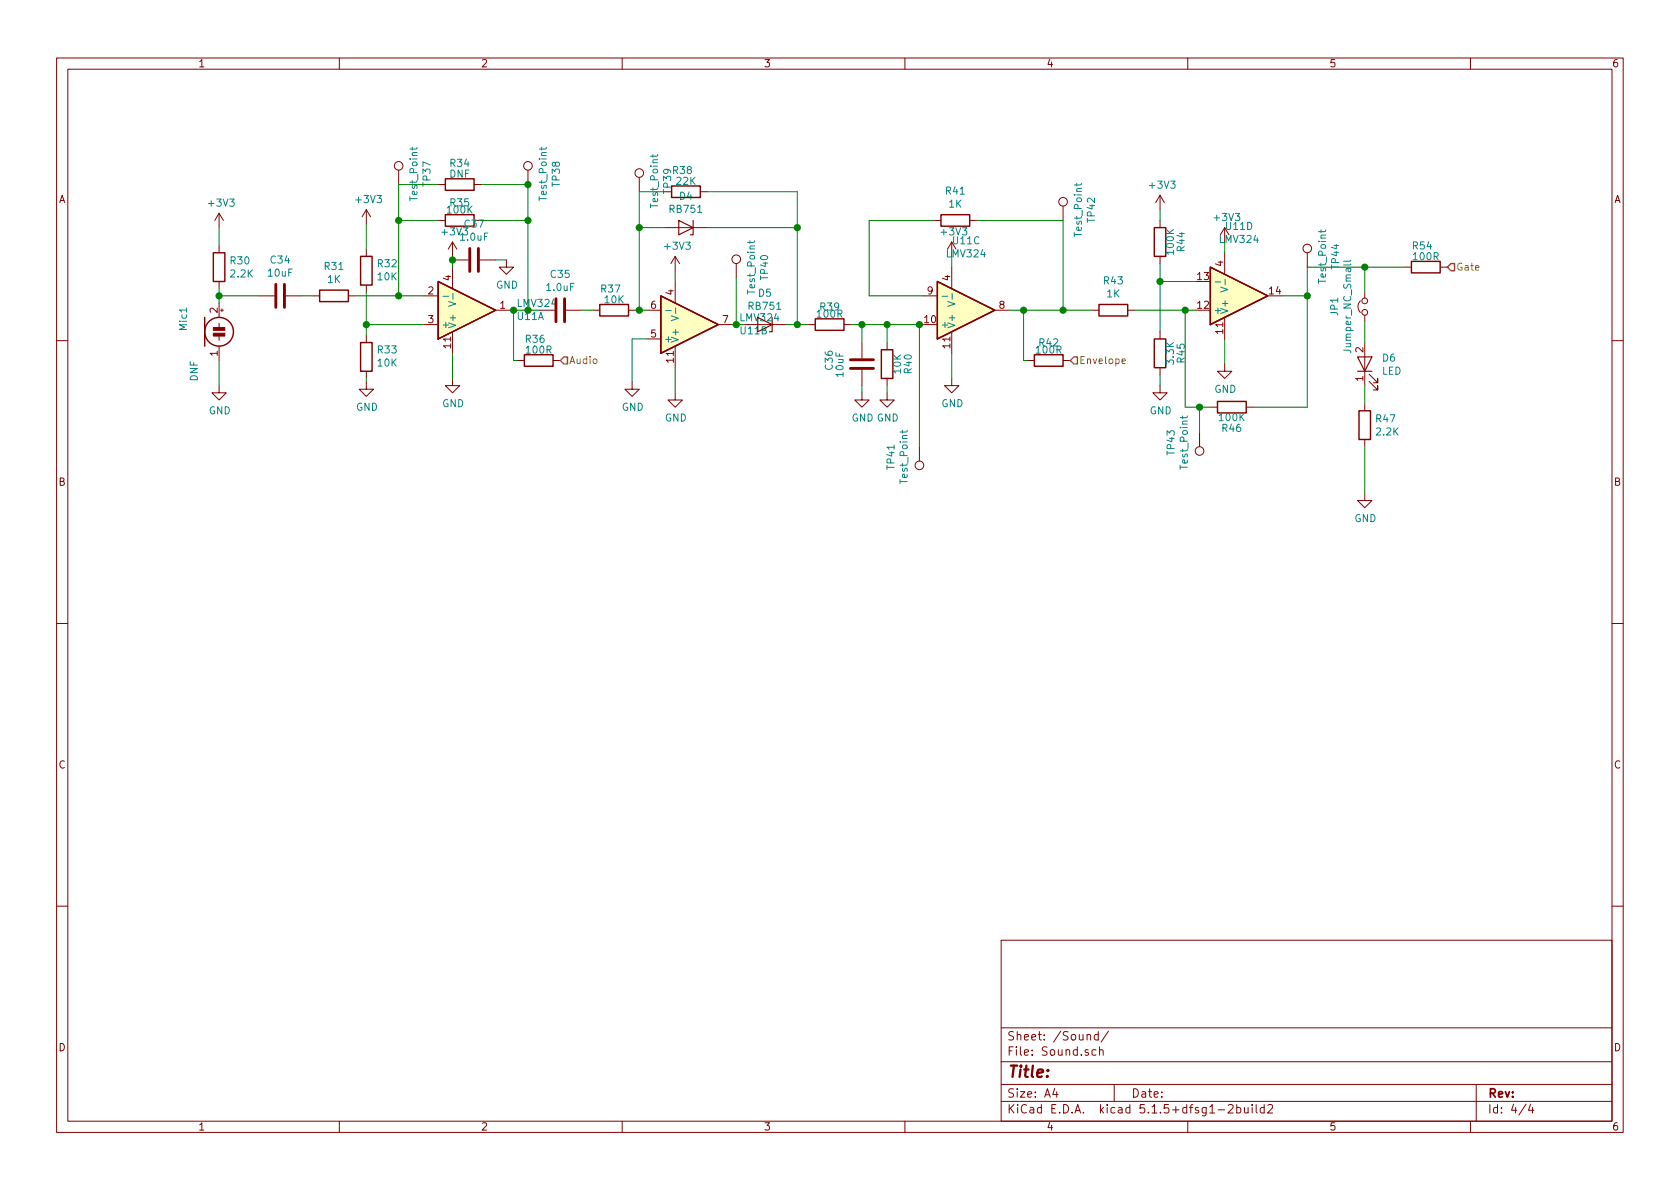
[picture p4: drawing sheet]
<svg xmlns="http://www.w3.org/2000/svg" width="297mm" height="210mm" viewBox="0 0 297 210" stroke-linecap="round" stroke-linejoin="round" font-family="sans-serif">
<g fill="none" stroke="#840000" stroke-width=".18">
<path d="M10 10.3h277v189.9h-277zM12 12.2h273v186.1h-273zM60 10.3v1.9M110 10.3v1.9M160 10.3v1.9M210 10.3v1.9M260 10.3v1.9M38.7 37.7v2.6M38.7 37.7l-.7 1.3M38.7 37.7l.8 1.3M64.8 37.1v2.5M64.8 37.1l-.8 1.2"/>
<path d="M64.8 37.1l.7 1.2M70.5 30.1v2.5M77.5 39h1.2M77.5 32.6h1.2M83.8 32.6h1.3M93.3 30.1v2.5M113 31.4v2.5M123.8 33.9h1.3M165.1 39h1.3M171.4 39h1.3M188 36.4v2.6M205.1 34.5v2.6"/>
<path d="M205.1 39v1.3M205.1 34.5l-.8 1.3M205.1 34.5l.8 1.3M38.7 43.4v1.3M38.7 49.8v1.2M38.7 53.6v2.5M38.7 57.1v.8M38.7 59.4v.8M39 54.9h.5M39.2 54.6v.5M45.7 52.3h2.8M50.5 52.3h2.8"/>
<path d="M55.2 52.3h1.3M61.6 52.3h1.3M64.8 44.1v1.2M64.8 50.4v1.3M64.8 59.3v1.3M74.9 52.3h2.6M74.9 57.4h2.6M80 42.8v2.5M80 47.2v3.8M80 58.7v3.8M80 46h2.8M80 42.8l-.8 1.3"/>
<path d="M80 42.8l.8 1.3M84.8 46h2.8M87.6 54.9h2.6M89.5 46v1.2h1.3l-1.3 1.3-1.2-1.3h1.2M100.1 54.9h2.8M104.8 54.9h1.2M111.1 54.9h1.3M114.3 54.9h2.5M114.3 59.9h2.5M117.5 40.3h7.6M119.4 45.3v2.6M119.4 49.8v3.8"/>
<path d="M119.4 45.3l-.8 1.3M119.4 45.3l.7 1.3M127 57.4h2.5M130.2 46.6v2.5M136.5 57.4h2.6M142.9 57.4h1.2M149.2 57.4h1.3M163.2 52.3h2.5M168.3 42.8v2.5M168.3 47.2v3.8M168.3 58.7v3.8M168.3 42.8l-.8 1.3"/>
<path d="M168.3 42.8l.7 1.3M175.9 54.9h2.5M193 54.9h1.3M199.4 54.9h1.3M205.1 45.3v1.3M205.1 58.7v1.2M216.5 40.3v2.5M216.5 44.7v3.8M216.5 56.1v3.8M216.5 40.3l-.7 1.2M216.5 40.3l.8 1.2M231.1 44.7v2.5"/>
<path d="M240.5 53.2a1.41 1.41 0 0 0 0 2M241.3 51.7v1M241.3 55.7v1.1M248.3 47.2h1.3M254.6 47.2h1.3M10 60.2h2M38.7 68.2v1.3h1.3l-1.3 1.2-1.2-1.2h1.2M38.7 61.2v2.5M64.8 67.6v1.2h1.2l-1.2 1.3-1.3-1.3h1.3M64.8 65.7v1.2M80 66.9v1.3h1.3l-1.3 1.3-1.3-1.3h1.3M91.4 63.7h1.3"/>
<path d="M97.8 63.7h1.3M111.8 67.6v1.2h1.2l-1.2 1.3-1.3-1.3h1.3M119.4 69.5v1.2h1.2l-1.2 1.3-1.3-1.3h1.3M119.4 61.2v3.8M152.4 69.5v1.2h1.3l-1.3 1.3-1.3-1.3h1.3M152.4 60.6v2.8M152.4 65.4v2.8M156.8 69.5v1.2h1.3l-1.3 1.3-1.2-1.3h1.2M156.8 60.6v1.2M156.8 66.9v1.3M162.6 79v2.5M168.3 66.9v1.3h1.2l-1.2 1.3-1.3-1.3h1.3"/>
<path d="M181.6 63.7h1.3M188 63.7h1.2M205.1 68.2v1.3h1.3l-1.3 1.2-1.3-1.2h1.3M205.1 65v1.3M212.1 76.4v2.6M214 72h1.3M216.5 64.4v1.3h1.3l-1.3 1.2-1.2-1.2h1.2M220.3 72h1.3M241.3 60.6v7.6M241.3 71.4v1.2M241.3 77.7v1.3M242.1 67.4l1.5 1.6v-.8v.8h-.8"/>
<path d="M242.1 66.2l1.5 1.5v-.8v.8h-.8M285 60.2h2M241.3 87.2v1.3h1.3l-1.3 1.3-1.3-1.3h1.3M10 110.3h2M285 110.3h2M10 160.2h2M177 166.3h108v32h-108zM285 160.2h2M60 198.3v1.9M110 198.3v1.9M160 198.3v1.9M177 194.8h108"/>
<path d="M177 191.8h108M177 187.8h108M177 181.8h108M186.5 192.5l-.4 1h1M186.8 193v1M192.2 183.1l.2-.2 .4 .1v.9M193.8 185.7l-.5-.1-.2 .3v.6l.2 .1 .5-.1M194.2 183l-.4-.1-.3 .3v.6l.3 .1 .4-.1M194.2 182.4v1.5M194.4 185.7l.2-.1 .4 .1v.9M194.4 185.1v1.5M196 182.3l-1.3 2"/>
<path d="M197 191.8v3M210 198.3v1.9M215.4 196.3h1.1M217.2 195.5l.2-.2h.4l.2 .5-.9 1h.9M218.7 195.9l.4-.1 .3 .3-.1 .6h-.6M218.7 195.3v1.5M220 195.8l.1 .9 .3 .1 .3-.1M220.7 195.8v1M221.4 195.3v.2M221.4 195.8v1M222.1 195.3v1.3l.2 .2M223.5 195.9l-.4-.1-.3 .3 .1 .6 .2 .1 .4-.1"/>
<path d="M223.5 195.3v1.5M224.2 195.5l.2-.2h.3l.3 .5-.9 1h.9M260 198.3v1.9M261 191.8v6.5M269.8 195.2l-1.2 2M270.6 195.2l-.3 1.1h.9M271 195.8v1"/>
<circle cx="70.5" cy="29.3" r=".76"/>
<circle cx="93.3" cy="29.3" r=".76"/>
<circle cx="113" cy="30.6" r=".76"/>
<circle cx="188" cy="35.7" r=".76"/>
<circle cx="130.2" cy="45.8" r=".76"/>
<circle cx="231.1" cy="43.9" r=".76"/>
<circle cx="241.3" cy="55.2" r=".51"/>
<circle cx="241.3" cy="53.2" r=".51"/>
<circle cx="212.1" cy="79.8" r=".76"/>
<circle cx="162.6" cy="82.3" r=".76"/>
</g>
<g fill="#ffffc2" stroke="#ffffc2" stroke-width=".18">
<path d="M77.5 49.8l10.1 5.1-10.1 5z"/>
<path d="M116.8 52.3l10.2 5.1-10.2 5.1z"/>
<path d="M214 47.2l10.2 5.1-10.2 5.1z"/>
<path d="M165.7 49.8l10.2 5.1-10.2 5z"/>
</g>
<g fill="none" stroke="#840000" stroke-width=".25">
<path d="M78.7 38h5.1v2h-5.1zM78.7 31.6h5.1v2h-5.1zM118.7 32.9h5.1v2h-5.1zM166.4 38h5v2h-5zM36.2 56.1v5.1M37.7 44.7h2.1v5.1h-2.1zM56.5 51.3h5.1v2h-5.1zM63.8 45.3h2v5.1h-2zM77.5 49.8l10.1 5.1-10.1 5zM106 53.8h5.1v2.1h-5.1zM116.8 52.3l10.2 5.1-10.2 5.1zM144.1 56.4h5.1v2h-5.1z"/>
<path d="M165.7 49.8l10.2 5.1-10.2 5zM194.3 53.8h5.1v2.1h-5.1zM204.1 40.3h2v5h-2zM204.1 59.9h2v5.1h-2zM214 47.2l10.2 5.1-10.2 5.1zM249.6 46.2h5v2.1h-5zM63.8 60.6h2v5.1h-2zM92.7 62.7h5.1v2.1h-5.1zM155.8 61.8h2.1v5.1h-2.1zM182.9 62.7h5.1v2.1h-5.1zM215.3 71h5v2h-5zM240.3 72.6h2v5.1h-2z"/>
<circle cx="38.7" cy="58.7" r="2.54"/>
</g>
<g fill="none" stroke="#008484" stroke-width=".18">
<path d="M72.9 26.1v.4M73.7 26.1l-.1 .3h-1.1M95.8 26.1v.4M96.6 26.1l-.2 .3h-1.1M115.4 27.3v.5M116.3 27.3l-.2 .3h-1.1M190.4 32.4v.5M191.2 32.4l-.2 .3h-1.1M78.3 52.4h1M79.3 53.3l1.3 .4-1.3 .5M80.1 51.9v1M117.7 54.9h1"/>
<path d="M118.7 55.8l1.2 .5-1.2 .4M119.5 54.5v.9M132.6 42.6v.4M133.4 42.6l-.2 .3h-1M166.6 52.4h1M167.6 53.3l1.2 .4-1.2 .5M168.4 51.9v1M214.9 49.9h.9M215.8 50.8l1.3 .4-1.3 .4M216.6 49.4v1M233.6 40.7v.4M234.4 40.7l-.2 .3h-1.1"/>
<path d="M238.8 46.7l-.1 .2h-1.1M238.8 46l-.1 .2h-1.1M159.6 76.1v.5M160.4 76.1l-.2 .3h-1.1M209.1 73.6v.4M209.9 73.6l-.1 .3h-1.1"/>
</g>
<path d="M48.8 50.3v4.1M50.3 50.3v4.1M83.1 43.9v4.1M84.6 43.9v4.1M98.3 52.8v4.1M99.8 52.8v4.1M150.4 63.6h4M150.4 65.1h4" fill="none" stroke="#840000" stroke-width=".51"/>
<path d="M120 39l2.6 1.3-2.6 1.2zM122.6 39v2.5h-.6M134 56.1l2.5 1.3-2.5 1.3zM136.5 56.1v2.6h-.5M240 63.1h2.6l-1.3 2.6zM240 65.7h2.6" fill="none" stroke="#840000" stroke-width=".2"/>
<g fill="#840000" stroke="#840000" stroke-width=".18">
<path d="M37.7 58.9h2.1v.5h-2.1z"/>
<path d="M37.7 57.9h2.1v.5h-2.1z"/>
</g>
<g fill="none" stroke="#008400" stroke-width=".18">
<path d="M64.8 39.6v4.5M70.5 39h7M77.5 32.6h-7v19.7M85.1 32.6h8.2v22.3h-3.1M85.1 39h8.2M117.5 33.9h-4.5v21M125.1 33.9h15.9v23.5M165.1 39h-11.4v13.3h9.5M172.7 39h15.3v15.9M205.1 37.1v1.9M38.7 52.3h7M38.7 40.3v3.1"/>
<path d="M38.7 51v2.6M53.3 52.3h1.9M62.9 52.3h12M64.8 57.4h10.1M64.8 51.7v7.6M80 45.3v1.9M87.6 46h1.9M90.8 54.9v8.8h.6M102.9 54.9h1.9M112.4 54.9h1.9M113 40.3h4.5M114.3 59.9h-2.5v7.7"/>
<path d="M119.4 47.9v1.9M125.1 40.3h15.9M129.5 57.4h1.9M130.2 49.1v8.3M139.1 57.4h3.8M150.5 57.4h12.7M152.4 57.4v3.2M156.8 57.4v3.2M162.6 57.4v21.6M168.3 45.3v1.9M178.4 54.9h14.6M181 54.9v8.8h.6"/>
<path d="M200.7 54.9h10.8M205.1 46.6v12.1M205.1 49.8h6.4M209.5 54.9v17.1h4.5M216.5 42.8v1.9M216.5 59.9v4.5M226.7 52.3h4.4M241.3 47.2v4.5M241.3 56.8v3.8M248.3 47.2h-17.2v24.8h-9.5M38.7 63.7v4.5M64.8 66.9v.7"/>
<path d="M80 62.5v4.4M119.4 65v4.5M152.4 68.2v1.3M156.8 68.2v1.3M168.3 62.5v4.4M205.1 66.3v1.9M212.1 72v4.4M241.3 68.2v3.2M241.3 79v8.2"/>
</g>
<path d="M256.5 46.6h.7v1.3h-.7l-.6-.7zM99.7 63.1h.6v1.3h-.6l-.6-.7zM189.9 63.1h.6v1.3h-.6l-.7-.7z" fill="none" stroke="#848400" stroke-width=".25"/>
<path d="M198.4 63.9l.6-.1-.1-.3h-.3l-.2 .1 .1 .7h.4" fill="none" stroke="#848400" stroke-width=".18"/>
<g fill="#008400" stroke="#008400" stroke-width=".25">
<circle cx="130.2" cy="57.4" r=".51"/>
<circle cx="93.3" cy="32.6" r=".51"/>
<circle cx="113" cy="40.3" r=".51"/>
<circle cx="209.6" cy="54.9" r=".51"/>
<circle cx="162.6" cy="57.4" r=".51"/>
<circle cx="70.5" cy="39" r=".51"/>
<circle cx="188" cy="54.9" r=".51"/>
<circle cx="205.1" cy="49.8" r=".51"/>
<circle cx="181" cy="54.9" r=".51"/>
<circle cx="212.1" cy="72" r=".51"/>
<circle cx="141" cy="40.3" r=".51"/>
<circle cx="38.7" cy="52.3" r=".51"/>
<circle cx="113" cy="54.9" r=".51"/>
<circle cx="70.5" cy="52.3" r=".51"/>
<circle cx="156.8" cy="57.4" r=".51"/>
<circle cx="231.1" cy="52.3" r=".51"/>
<circle cx="152.4" cy="57.4" r=".51"/>
<circle cx="141" cy="57.4" r=".51"/>
<circle cx="241.3" cy="47.2" r=".51"/>
<circle cx="90.8" cy="54.9" r=".51"/>
<circle cx="64.8" cy="57.4" r=".51"/>
<circle cx="93.3" cy="54.9" r=".51"/>
<circle cx="93.3" cy="39" r=".51"/>
<circle cx="80" cy="46" r=".51"/>
</g>
<text font-size="2.8" fill="#840000" x="178" y="190.5">Title:</text>
<g font-size="2.1" fill="#840000">
<text x="178" y="184">Sheet: /Sound/</text>
<text x="178" y="186.7">File: Sound.sch</text>
<text x="178" y="196.9">KiCad E.D.A. kicad 5.1.5+dfsg1-2build2</text>
<text x="178" y="194.1">Size: A4</text>
<text x="200" y="194.1">Date:</text>
<text x="263" y="194.1">Rev:</text>
<text x="263" y="196.9">Id: 4/4</text>
</g>
<g font-size="1.8" fill="#840000">
<text x="35" y="11.9">1</text>
<text x="85" y="11.9">2</text>
<text x="135" y="11.9">3</text>
<text x="185" y="11.9">4</text>
<text x="235" y="11.9">5</text>
<text x="285" y="11.9">6</text>
<text x="10.4" y="35.9">A</text>
<text x="285.4" y="35.9">A</text>
<text x="216.3" y="47.1" transform="rotate(-90 216.3 47.1)">4</text>
<text x="75.7" y="52.1">2</text>
<text x="79.8" y="49.6" transform="rotate(-90 79.8 49.6)">4</text>
<text x="119.1" y="52.2" transform="rotate(-90 119.1 52.2)">4</text>
<text x="164" y="52.1">9</text>
<text x="168" y="49.6" transform="rotate(-90 168 49.6)">4</text>
<text x="211.8" y="49.5">13</text>
<text x="224.5" y="52.1">14</text>
<text x="38.5" y="55.3" transform="rotate(-90 38.5 55.3)">2</text>
<text x="75.7" y="57.1">3</text>
<text x="88.4" y="54.6">1</text>
<text x="91.6" y="54.3">LMV324</text>
<text x="115.1" y="59.7">5</text>
<text x="115.1" y="54.6">6</text>
<text x="127.8" y="57.1">7</text>
<text x="131" y="59.1">U11B</text>
<text x="131" y="56.8">LMV324</text>
<text x="163.5" y="57.1">10</text>
<text x="176.7" y="54.6">8</text>
<text x="211.8" y="54.6">12</text>
<text x="216.3" y="59" transform="rotate(-90 216.3 59)">11</text>
<text x="38.5" y="63" transform="rotate(-90 38.5 63)">1</text>
<text x="79.8" y="61.5" transform="rotate(-90 79.8 61.5)">11</text>
<text x="119.1" y="64.1" transform="rotate(-90 119.1 64.1)">11</text>
<text x="168" y="61.5" transform="rotate(-90 168 61.5)">11</text>
<text x="241" y="62.3" transform="rotate(-90 241 62.3)">2</text>
<text x="241" y="67.4" transform="rotate(-90 241 67.4)">1</text>
<text x="10.4" y="85.9">B</text>
<text x="285.4" y="85.9">B</text>
<text x="10.4" y="135.9">C</text>
<text x="285.4" y="135.9">C</text>
<text x="10.4" y="185.9">D</text>
<text x="285.4" y="185.9">D</text>
<text x="35" y="199.9">1</text>
<text x="85" y="199.9">2</text>
<text x="135" y="199.9">3</text>
<text x="185" y="199.9">4</text>
<text x="235" y="199.9">5</text>
<text x="285" y="199.9">6</text>
</g>
<g font-size="1.8" fill="#008484">
<text x="79.7" y="29.5">R34</text>
<text x="63.1" y="35.9">+3V3</text>
<text x="73.8" y="35.3" transform="rotate(-90 73.8 35.3)">Test_Point</text>
<text x="76.1" y="32.9" transform="rotate(-90 76.1 32.9)">TP37</text>
<text x="79.5" y="31.4">DNF</text>
<text x="96.7" y="35.3" transform="rotate(-90 96.7 35.3)">Test_Point</text>
<text x="99" y="32.9" transform="rotate(-90 99 32.9)">TP38</text>
<text x="118.7" y="34.2" transform="rotate(-90 118.7 34.2)">TP39</text>
<text x="119" y="30.8">R38</text>
<text x="119.7" y="32.7">22K</text>
<text x="120.2" y="35.3">D4</text>
<text x="167.3" y="34.4">R41</text>
<text x="203.4" y="33.4">+3V3</text>
<text x="37" y="36.5">+3V3</text>
<text x="78.3" y="41.6">+3V3</text>
<text x="79.2" y="37.8">100K</text>
<text x="79.7" y="36.5">R35</text>
<text x="82.2" y="40.3">C37</text>
<text x="116.4" y="36.6" transform="rotate(-90 116.4 36.6)">Test_Point</text>
<text x="118.5" y="37.6">RB751</text>
<text x="166.6" y="41.6">+3V3</text>
<text x="167.8" y="36.7">1K</text>
<text x="191.3" y="41.7" transform="rotate(-90 191.3 41.7)">Test_Point</text>
<text x="193.6" y="39.2" transform="rotate(-90 193.6 39.2)">TP42</text>
<text x="214.8" y="39.1">+3V3</text>
<text x="216.8" y="40.7">U11D</text>
<text x="40.8" y="46.8">R30</text>
<text x="47.9" y="46.6">C34</text>
<text x="57.4" y="47.7">R31</text>
<text x="66.8" y="47.3">R32</text>
<text x="81.5" y="42.6">1.0uF</text>
<text x="117.7" y="44.2">+3V3</text>
<text x="167.5" y="45.5">LMV324</text>
<text x="168.6" y="43.2">U11C</text>
<text x="207.6" y="44.9" transform="rotate(-90 207.6 44.9)">100K</text>
<text x="209.5" y="44.4" transform="rotate(-90 209.5 44.4)">R44</text>
<text x="215.7" y="43">LMV324</text>
<text x="236.8" y="47.5" transform="rotate(-90 236.8 47.5)">TP44</text>
<text x="249.8" y="44.1">R54</text>
<text x="250" y="46">100R</text>
<text x="40.9" y="49.1">2.2K</text>
<text x="47.5" y="48.9">10uF</text>
<text x="57.9" y="50.1">1K</text>
<text x="66.8" y="49.6">10K</text>
<text x="87.7" y="51">GND</text>
<text x="96.7" y="51.5">1.0uF</text>
<text x="97.4" y="49.1">C35</text>
<text x="106.3" y="51.7">R37</text>
<text x="107" y="53.6">10K</text>
<text x="133.5" y="51.8" transform="rotate(-90 133.5 51.8)">Test_Point</text>
<text x="134.1" y="52.5">D5</text>
<text x="135.8" y="49.4" transform="rotate(-90 135.8 49.4)">TP40</text>
<text x="195.2" y="50.3">R43</text>
<text x="195.7" y="52.6">1K</text>
<text x="234.5" y="49.9" transform="rotate(-90 234.5 49.9)">Test_Point</text>
<text x="33.1" y="58.4" transform="rotate(-90 33.1 58.4)">Mic1</text>
<text x="78" y="58">+</text>
<text x="80.6" y="58.2" transform="rotate(-90 80.6 58.2)">V+</text>
<text x="132.5" y="54.8">RB751</text>
<text x="144.6" y="56.2">100R</text>
<text x="145.1" y="54.9">R39</text>
<text x="166.2" y="58">+</text>
<text x="168.9" y="58.2" transform="rotate(-90 168.9 58.2)">V+</text>
<text x="214.5" y="55.5">+</text>
<text x="217.2" y="55.6" transform="rotate(-90 217.2 55.6)">V+</text>
<text x="236.6" y="55.8" transform="rotate(-90 236.6 55.8)">JP1</text>
<text x="66.8" y="62.5">R33</text>
<text x="66.8" y="64.8">10K</text>
<text x="93" y="60.6">R36</text>
<text x="93.1" y="62.5">100R</text>
<text x="117.3" y="60.6">+</text>
<text x="120" y="60.7" transform="rotate(-90 120 60.7)">V+</text>
<text x="147.2" y="65.3" transform="rotate(-90 147.2 65.3)">C36</text>
<text x="183.3" y="62.5">100R</text>
<text x="183.8" y="61.3">R42</text>
<text x="207.6" y="64.3" transform="rotate(-90 207.6 64.3)">3.3K</text>
<text x="209.5" y="64.1" transform="rotate(-90 209.5 64.1)">R45</text>
<text x="238.9" y="62" transform="rotate(-90 238.9 62)">Jumper_NC_Small</text>
<text x="244.5" y="64">D6</text>
<text x="35" y="67.4" transform="rotate(-90 35 67.4)">DNF</text>
<text x="149.1" y="66.6" transform="rotate(-90 149.1 66.6)">10uF</text>
<text x="159.3" y="66" transform="rotate(-90 159.3 66)">10K</text>
<text x="161.2" y="66" transform="rotate(-90 161.2 66)">R40</text>
<text x="214.7" y="69.5">GND</text>
<text x="244.3" y="66.3">LED</text>
<text x="36.9" y="73.3">GND</text>
<text x="62.9" y="72.6">GND</text>
<text x="78.2" y="72">GND</text>
<text x="109.9" y="72.6">GND</text>
<text x="117.6" y="74.5">GND</text>
<text x="150.6" y="74.5">GND GND</text>
<text x="166.4" y="72">GND</text>
<text x="203.3" y="73.3">GND</text>
<text x="215.7" y="74.5">100K</text>
<text x="216.2" y="76.4">R46</text>
<text x="243.4" y="74.7">R47</text>
<text x="243.4" y="77">2.2K</text>
<text x="158.2" y="82.9" transform="rotate(-90 158.2 82.9)">TP41</text>
<text x="207.7" y="80.4" transform="rotate(-90 207.7 80.4)">TP43</text>
<text x="210" y="82.8" transform="rotate(-90 210 82.8)">Test_Point</text>
<text x="160.5" y="85.3" transform="rotate(-90 160.5 85.3)">Test_Point</text>
<text x="239.5" y="92.3">GND</text>
</g>
<g font-size="1.8" fill="#848400">
<text x="257.4" y="47.9">Gate</text>
<text x="100.6" y="64.4">Audio</text>
<text x="190.8" y="64.4">Envelope</text>
</g>
<text font-size="1.8" fill="#008400" x="91.5" y="56.6">U11A</text>
</svg>
